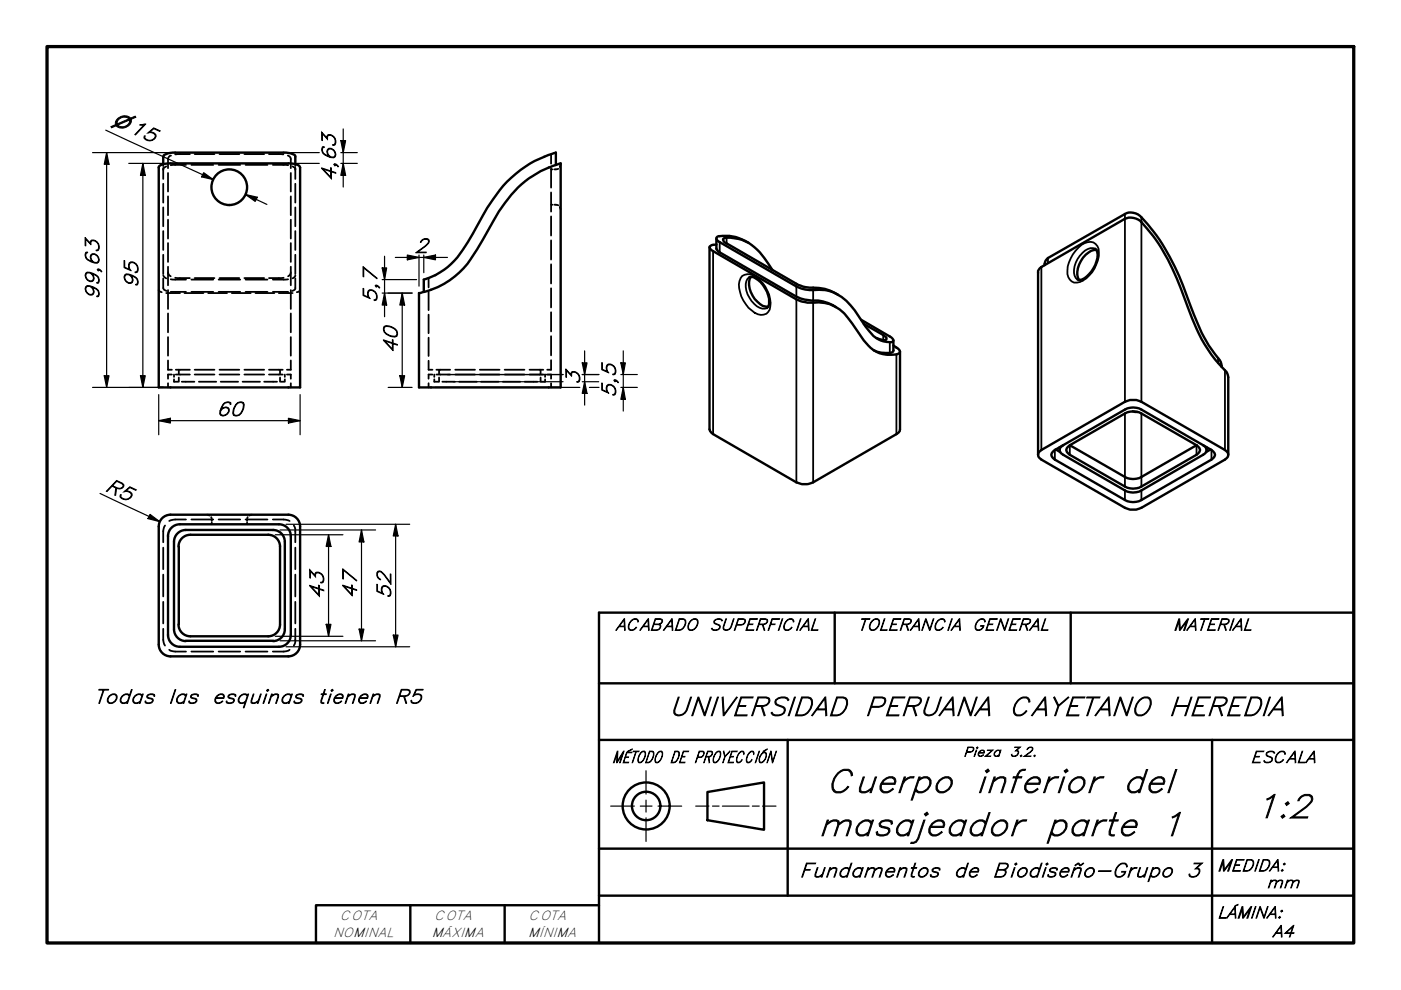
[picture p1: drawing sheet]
<svg xmlns="http://www.w3.org/2000/svg" width="297mm" height="210mm" viewBox="0 0 297 210" stroke-linecap="round" stroke-linejoin="round" font-family="sans-serif">
<!-- layer: Oculto (ISO) -->
<g fill="none" stroke="#000" stroke-width=".38">
<path d="M34.6 34.8v.4M34.6 35.6v2.3M34.6 39v4M35.2 35.3l-.4 .2-.2 .5M35.6 36.7v3.9M36.3 33l-.5 .2-.2 .5v2M39.4 35h-3.2M40.3 32.7h-3.2M40.6 35h4.6M41.3 32.7h4.2M46.4 35h4.5M46.5 32.7h4.2"/>
<path d="M51.8 32.7h4.2M52.1 35h4.6M57 32.7h3.1M57.8 35h3.3M61 33l.5 .2 .2 .5v2M61.7 36.7v3.9M62 35.3a.65 .65 0 0 1 .6 .7M62.6 34.8v.4M62.6 35.6v2.3M62.6 39v4M116.8 32.7v2M116.8 35.7v4.1"/>
<path d="M116.8 35.9h.4M118.4 35.8l-.9 .1M118.9 34.9l-.2 .5M34.6 58.3l.2 .4 .4 .3M34.6 59v2.1l.2 .3 .5 .3M34.6 44v4M34.6 49v4M34.6 54v4.1M35.6 57.8l.2 .5 .4 .3M35.6 41.6v4M35.6 46.6v4M35.6 51.5v4"/>
<path d="M35.6 56.6v3.9M36.2 59.2l3.2 .1M37.1 58.9l3.2 .1M40.6 59.3h4.6M41.3 59h4.2M46.4 59.3h4.5M46.5 59h4.2M51.8 59h4.2M52.1 59.3h4.6M60.1 58.9l-3.1 .1M61.1 59.2l-3.3 .1M61.7 57.8l-.2 .5-.4 .3"/>
<path d="M61.7 41.6v4M61.7 46.6v4M61.7 51.5v4M61.7 56.6v3.9M62.6 58.3l-.1 .4-.5 .3M62.6 59v2.1a.64 .64 0 0 1-.6 .6M62.6 44v4M62.6 49v4M62.6 54v4.1M90.9 59v1.9M116.8 40.8v4.1M116.8 45.9v4"/>
<path d="M116.8 51v4M116.8 56v4.1M116.8 43.4h.4M117.5 43.4l.9 .1M118.7 43.9l.2 .5M33.7 61.4v.2l.6 .3M35.2 62.1h3M35.6 76.4v2h.8M35.6 61.5v4M35.6 66.5v4M35.6 71.5v3.9M36.2 61.9h3.2"/>
<path d="M36.4 79.4h-.8v.9M36.9 79.4v.5M37.3 79.4h3M37.3 78.4h3M37.9 78.4v.8M39.1 62.1h4M40.6 61.9h4.6M41.3 79.4h4.2M41.3 78.4h4.2M44.1 62.1h4M46.4 61.9h4.5M46.5 79.4h4.2"/>
<path d="M46.5 78.4h4.2M49.1 62.1h4M51.8 79.4h4.2M51.8 78.4h4.2M52.1 61.9h4.6M54.2 62.1h4M57 79.4h2.9M57 78.4h2.9M57.8 61.9h3.3M59.1 62.1h2.9M59.4 78.4v.8M60.4 79.4v.5"/>
<path d="M60.8 79.4h.9v.9M61.7 76.4v2h-.9M61.7 61.5v4M61.7 66.5v4M61.7 71.5v3.9M63.6 61.4l-.2 .4-.5 .1M90.9 76.5v1.9h.8M90.9 61.9v3.9M90.9 66.7v3.9M90.9 71.6v3.9M91.7 79.4h-.8v.9M92.1 79.4v.5"/>
<path d="M92.5 79.4h2.9M92.5 78.4h2.9M93.1 78.4v.8M96.5 79.4h4.2M96.5 78.4h4.2M101.7 79.4h4.2M101.7 78.4h4.2M107 79.4h4.2M107 78.4h4.2M112.3 79.4h2.9M112.3 78.4h2.9M114.6 78.4v.8"/>
<path d="M115.6 79.4v.5M116 79.4h.8v.9M116.8 76.4v2h-.8M116.8 61.1v4.1M116.8 66.2v4.1M116.8 71.3v4M35.6 81.3v.8M36.9 80.4v.5h.8M37.9 80v.9M38.5 80.9h2.7M42.2 80.9h3.6M46.8 80.9h3.7"/>
<path d="M51.4 80.9h3.7M56 80.9h2.7M59.4 80v.9M60.4 80.4v.5h-.8M61.7 81.3v.8M90.9 81.3v.8M92.1 80.4v.5h.9M93.1 80v.9M93.8 80.9h2.7M97.3 80.9h3.8M102 80.9h3.7M106.6 80.9h3.7"/>
<path d="M111.3 80.9h2.6M114.6 80v.9M115.6 80.4v.5h-.9M116.8 81.3v.8M34.6 116.1v4.6M35 111.4l-.4 1.2v2.4M39.4 110.1h-2.3l-1.2 .4M40.6 110.1h4.6M43.9 109.1l.5 .2M44.8 109.6l.1 .9M44.9 110.8v.4M46.4 110.1h4.5"/>
<path d="M52.1 110.1h4.6M52.4 110.8v.4M52.5 109.6l-.1 .9M53.4 109.1l-.5 .2M57.8 110.1h2.3l1.3 .4M62.3 111.4l.3 .8v2.8M62.6 116.1v4.6M34.6 133.3v2.4l.4 1.2M34.6 121.8v4.7M34.6 127.6v4.6M35.9 137.8l.2 .2 1 .1h2.3M40.6 138.1h4.6"/>
<path d="M46.4 138.1h4.5M52.1 138.1h4.6M61.4 137.8l-.2 .2-1.1 .1h-2.3M62.6 133.3v2.8l-.3 .8M62.6 121.8v4.7M62.6 127.6v4.6"/>
</g>
<!-- layer: Visible (ISO) -->
<g fill="none" stroke="#000" stroke-width=".51">
<path d="M33.7 35.3l.7-.4 1.2-.3h26.1l1.2 .3 .7 .4v46.8h-29.9zM34.6 34.8v-1.6a1.92 1.92 0 0 1 2-.8h24l1.3 .2a.64 .64 0 0 1 .7 .6v1.6M109.8 39.8a22.6 22.6 0 0 1 9-5.2l.1 47.5h-30.1v-20a17.3 17.3 0 0 0 11-7.2l2.6-4.1a42.8 42.8 0 0 1 7.4-11zM117.9 35v-2.6a24 24 0 0 0-12 8 93.9 93.9 0 0 0-6.7 10.9 16.2 16.2 0 0 1-7.3 7.2l-2 .8v2.6M150.4 52.4v38.6l.2 .4 .6 .6 17.6 10.3a4.3 4.3 0 0 0 3.6 0l17.7-10.3 .7-.6v-16.9M151.9 50.5v2.4l.4 .4 16.5 9.6a9 9 0 0 0 4.7 .8 8.6 8.6 0 0 1 3.7 1.4M151.9 51.9a1.28 1.28 0 0 0-1.5 .5l.2 .4 .6 .4 17.6 10.3a8.7 8.7 0 0 0 4.8 .6 7.9 7.9 0 0 1 6.2 3.4l.9 1.1a22.8 22.8 0 0 0 3.9 5.2 6.2 6.2 0 0 0 6 1.1 .77 .77 0 0 0-.5-1.2l-.7-.4M158.7 51.5a8.7 8.7 0 0 0-6.6-1.3l-.1 .1a.71 .71 0 0 0 .6 1l16.2 9.4a8 8 0 0 0 4.9 .7 8.2 8.2 0 0 1 6.6 3.3l.9 1.1a23.6 23.6 0 0 0 4.5 5.8 4.8 4.8 0 0 0 3.5 .9l.2-.1a.83 .83 0 0 0-.7-1.1l-6.1-3.5M158.9 58.8a1.81 1.81 0 0 1 1.9 .6 5.8 5.8 0 0 1 2.1 5.5l-.3 .4M159.2 58.7a4.8 4.8 0 0 0 2 5.8l.5 .4 1.2 .2M163.8 57.2l-.9-1.2a10.9 10.9 0 0 0-6.4-5.4l-.8-.1a2.85 2.85 0 0 0-2.3 .1l-.1 .2a1.03 1.03 0 0 0 .8 .8l14.7 8.6a6.4 6.4 0 0 0 3.6 .8 8.9 8.9 0 0 1 5.3 1.5M221.5 56.2l.2-.9 .5-.6 16.3-9.3a2.95 2.95 0 0 1 3.5 .7 42.4 42.4 0 0 1 8.8 14.5l1.5 4.1a34.5 34.5 0 0 0 6 11.2 2.46 2.46 0 0 1 .7 1.9"/>
<path d="M232.2 52.7a2.38 2.38 0 0 1 .3 2.7 5.7 5.7 0 0 1-3.5 3.9h-.5M232.5 53a4.3 4.3 0 0 0-3.7 3.1 3.6 3.6 0 0 0 0 3.2M183.1 68.7l4.2 2.3a.81 .81 0 0 1 .6 1 1.44 1.44 0 0 1-1.4-.1l-.7-.2M189.4 72.2v2.1a.7 .7 0 0 1-.7 .5 6.4 6.4 0 0 1-3.5-.5M220.1 96.4v-38.6a1.4 1.4 0 0 1 .7-1.2l17.7-10.2a3.2 3.2 0 0 1 3.5 .7 39.6 39.6 0 0 1 8.3 14l1.6 4.2a32.6 32.6 0 0 0 8.1 13.5l.4 1.2v16.4M220.4 95.7l18.1-10.5a4.2 4.2 0 0 1 3.5 0l17.7 10.2a1.09 1.09 0 0 1 .7 1 1.09 1.09 0 0 1-.7 1l-17.7 10.3a4.2 4.2 0 0 1-3.5 0l-17.7-10.3a1.03 1.03 0 0 1-.4-1.7zM223.3 95.7l15.2-8.9a3.7 3.7 0 0 1 3.5 0l14.9 8.6a1.06 1.06 0 0 1 .7 1 1.06 1.06 0 0 1-.7 1l-14.9 8.6a3.7 3.7 0 0 1-3.5 0l-14.9-8.6a1.03 1.03 0 0 1-.3-1.7zM223.8 95.3l1 .6M224.7 94.8v.6M225.4 94.4a1.06 1.06 0 0 0-.7 1 1.06 1.06 0 0 0 .7 1l13.1 7.6a3.7 3.7 0 0 0 3.5 0l13.1-7.6a1.06 1.06 0 0 0 .7-1 1.06 1.06 0 0 0-.7-1M226.8 94.4a1.06 1.06 0 0 0-.7 1 1.06 1.06 0 0 0 .7 1l11.7 6.8a3.7 3.7 0 0 0 3.5 0l11.7-6.8a1.06 1.06 0 0 0 .7-1 1.06 1.06 0 0 0-.7-1M226.8 94.4l11.7-6.7a3.7 3.7 0 0 1 3.5 0l11.7 6.7-11.7 6.7a3.7 3.7 0 0 1-3.5 0z"/>
<path d="M240.2 87.2l1 .1M255.8 94.8v.6M256.7 95.3l-1 .6M33.7 111.7v25a2.51 2.51 0 0 0 2.5 2.5h25M36.9 114.9v18.5M37.9 115.9v16.5M38.1 111.2a2.51 2.51 0 0 0-2.5 2.4v21a2.51 2.51 0 0 0 2.5 2.5M38.2 111.2h20.9M40.4 113.4a2.51 2.51 0 0 0-2.6 2.5M40.4 113.4h16.5a2.51 2.51 0 0 1 2.5 2.5v16.5M57.9 112.4a2.51 2.51 0 0 1 2.5 2.5M57.9 112.4h-18.5a2.51 2.51 0 0 0-2.5 2.5"/>
<path d="M59.2 111.2a2.51 2.51 0 0 1 2.5 2.4v21a2.51 2.51 0 0 1-2.6 2.5M60.4 114.9v18.5M61.1 109.1a2.51 2.51 0 0 1 2.5 2.5M61.2 109.1h-25a2.51 2.51 0 0 0-2.5 2.5M63.6 111.7v25a2.51 2.51 0 0 1-2.5 2.5M36.9 133.4a2.51 2.51 0 0 0 2.5 2.5M37.8 132.4a2.51 2.51 0 0 0 2.6 2.5M38.2 137.1h20.9M39.4 135.9h18.5M59.4 132.4a2.51 2.51 0 0 1-2.5 2.5h-16.5M60.4 133.4a2.51 2.51 0 0 1-2.5 2.5"/>
<circle cx="48.6" cy="39.7" r="3.8"/>
</g>
<!-- layer: Visible fina (ISO) -->
<g fill="none" stroke="#000" stroke-width=".38">
<path d="M151.2 53.2v38.8M152.6 51.3v2.2M154.1 50.4v1.2M157.4 58.5a2.73 2.73 0 0 1 3.6 .8 6.5 6.5 0 0 1 2.2 6.3 2.07 2.07 0 0 1-3.2 .7 7.1 7.1 0 0 1-3.2-6.7zM158.9 58.8a2.93 2.93 0 0 0-.4 3.6 5.2 5.2 0 0 0 3.1 3l1-.1M220.8 56.6v38.8M222.2 54.7v1.1M228.7 52.5a2.7 2.7 0 0 1 3.6-.8 2.67 2.67 0 0 1 .7 2.6 6.6 6.6 0 0 1-4.7 5.6 2.05 2.05 0 0 1-2-2.5 7.6 7.6 0 0 1 2.4-4.9zM232.2 52.7a2.94 2.94 0 0 0-3.3 1.6 4.5 4.5 0 0 0-.8 4.7l.4 .3M238.5 45.4v39.8M242 46.1v39.1M168.8 60.7v2.2"/>
<path d="M168.8 63.5v38.8M172.4 61.5v2.2M172.4 64.2v38.1M187.3 71v1.1M188.7 72.6v2.2M190.1 75.2v16.8M258.3 75.9v1.1M259.7 78.5v16.9M223.6 95.4v2M226.8 94.4v2M238.5 87.7v15.5M242 87.7v15.5"/>
<path d="M253.7 94.4v2M256.9 95.4v2M238.5 104v2M242 104v2"/>
</g>
<!-- layer: Borde (ISO) -->
<path d="M10 9.9h277v190h-277z" fill="none" stroke="#000" stroke-width=".7"/>
<g fill="none" stroke="#000" stroke-width=".51">
<path d="M177 129.9v15M227 129.9v15M287 129.9h-160v70M127 156.9h160M127 144.9h160M167 156.9v33M257 156.9v43M127 179.9h160M150 167.9l12-2v10l-12-2zM87 191.9v8M107 191.9v8M127 191.9h-60v8"/>
<path d="M127 189.9h160"/>
<circle cx="137" cy="170.9" r="5"/>
<circle cx="137" cy="170.9" r="3"/>
</g>
<path d="M129.5 170.9h5M135.8 170.9h2.4M137 163.4v5M137 169.6v2.6M137 173.4v5M139.5 170.9h5M147.5 170.9h2.8M151.1 170.9h1.4M153.2 170.9h5.6M159.5 170.9h1.5M161.7 170.9h2.8" fill="none" stroke="#000" stroke-width=".25"/>
<!-- layer: Cota (ISO) -->
<g fill="none" stroke="#000" stroke-width=".25">
<path d="M19.6 32.4h16M22.4 27.6l22.8 10.5-2.3-1M22.6 32.4l.5 2.4h-1zM22.6 32.4v49.7M27.3 34.6h7.3M30.3 34.6l.5 2.6h-1zM30.3 34.6v47.5M43.2 36.6l2 1.5-2.5-.6zM61.7 32.4h6M62.6 34.6h5.1M72.3 29.8h1l-.5 2.6zM72.3 34.6h3.5"/>
<path d="M72.3 32.4h3.5M72.8 34.6l.5 2.6h-1zM72.8 27.3v12.4M52.1 41.2l2.4 .6-.4 .9zM52.1 41.2l4.5 2.1M81 56.8h1l-.5 2.5zM81 59.3h7.3M81.5 54.3v12.9M83.8 54.6h11.1M86.4 54.1l2.4 .5-2.4 .5zM88.8 54.1v6.6M89.9 54.6l2.4-.5v1z"/>
<path d="M89.9 54.1v3.7M22.1 79.7h1l-.5 2.4zM29.8 79.7h1l-.5 2.4zM81 62.1h6.4M81.5 62.1l.5 2.6h-1zM84.8 79.7h1l-.5 2.4zM85.3 62.1l.5 2.6h-1zM85.3 62.1v20M94.9 79.4h24.5M123.4 76.9h1.1l-.5 2.5zM123.4 79.4h3.6M124 74.4v11.5"/>
<path d="M131.6 76.9h1l-.5 2.5zM131.6 79.4h3.5M132.1 74.4v12.8M19.6 82.1h15M33.7 89.2l2.4-.5v1zM33.7 89.2h29.9M33.7 83.7v8.5M61.2 88.7l2.4 .5-2.4 .5zM63.6 83.7v8.5M82.3 82.1h5.1M92.3 82.1h30.6M96.1 80.9h23.3"/>
<path d="M123.4 80.9h3.5M124 80.9l.5 2.5h-1.1zM125 82.1h2M131.6 82.1h3.5M132.1 82.1l.5 2.6h-1zM21.2 104.6l12.6 6M31.8 109.1l2 1.5-2.4-.6zM58.4 113.4h14.3M59.4 112.4h20.2M60.6 111.2h26.3M69.7 113.4l.5 2.5h-1zM69.7 113.4v21.5"/>
<path d="M76.6 112.4l.6 2.5h-1.1zM76.6 112.4v23.5M83.9 111.2l.5 2.4h-1zM83.9 111.2v25.9M58.4 134.9h14.3M59.4 135.9h20.2M60.6 137.1h26.3M69.2 132.4h1l-.5 2.5zM76.1 133.4h1.1l-.6 2.5zM83.4 134.7h1l-.5 2.4z"/>
</g>
<g fill="#000">
<path d="M22.6 32.4l.5 2.4h-1z" fill-rule="evenodd"/>
<path d="M30.3 34.6l.5 2.6h-1z" fill-rule="evenodd"/>
<path d="M43.2 36.6l2 1.5-2.5-.6z" fill-rule="evenodd"/>
<path d="M72.3 29.8h1l-.5 2.6z" fill-rule="evenodd"/>
<path d="M72.8 34.6l.5 2.6h-1z" fill-rule="evenodd"/>
<path d="M52.1 41.2l2.4 .6-.4 .9z" fill-rule="evenodd"/>
<path d="M81 56.8h1l-.5 2.5z" fill-rule="evenodd"/>
<path d="M86.4 54.1l2.4 .5-2.4 .5z" fill-rule="evenodd"/>
<path d="M89.9 54.6l2.4-.5v1z" fill-rule="evenodd"/>
<path d="M22.1 79.7h1l-.5 2.4z" fill-rule="evenodd"/>
<path d="M29.8 79.7h1l-.5 2.4z" fill-rule="evenodd"/>
<path d="M81.5 62.1l.5 2.6h-1z" fill-rule="evenodd"/>
<path d="M84.8 79.7h1l-.5 2.4z" fill-rule="evenodd"/>
<path d="M85.3 62.1l.5 2.6h-1z" fill-rule="evenodd"/>
<path d="M123.4 76.9h1.1l-.5 2.5z" fill-rule="evenodd"/>
<path d="M131.6 76.9h1l-.5 2.5z" fill-rule="evenodd"/>
<path d="M33.7 89.2l2.4-.5v1z" fill-rule="evenodd"/>
<path d="M61.2 88.7l2.4 .5-2.4 .5z" fill-rule="evenodd"/>
<path d="M124 80.9l.5 2.5h-1.1z" fill-rule="evenodd"/>
<path d="M132.1 82.1l.5 2.6h-1z" fill-rule="evenodd"/>
<path d="M31.8 109.1l2 1.5-2.4-.6z" fill-rule="evenodd"/>
<path d="M69.7 113.4l.5 2.5h-1z" fill-rule="evenodd"/>
<path d="M76.6 112.4l.6 2.5h-1.1z" fill-rule="evenodd"/>
<path d="M83.9 111.2l.5 2.4h-1z" fill-rule="evenodd"/>
<path d="M69.2 132.4h1l-.5 2.5z" fill-rule="evenodd"/>
<path d="M76.1 133.4h1.1l-.6 2.5z" fill-rule="evenodd"/>
<path d="M83.4 134.7h1l-.5 2.4z" fill-rule="evenodd"/>
</g>
<g font-size="7">
<text x="175.1" y="168.1">Cuerpo</text>
<text x="206.8" y="168.1">inferior del</text>
<text x="265.9" y="173.4">1:2</text>
<text x="173.4" y="177.2">masajeador</text>
<text x="221.7" y="177.2">parte 1</text>
</g>
<text font-size="5.6" x="141.8" y="151.7">UNIVERSIDAD PERUANA CAYETANO HEREDIA</text>
<g font-size="4.2">
<text x="71.2" y="38.5" transform="rotate(-90 71.2 38.5)">4,63</text>
<text x="87.9" y="53.6">2</text>
<text x="21" y="63.7" transform="rotate(-90 21 63.7)">99,63</text>
<text x="29.3" y="61.2" transform="rotate(-90 29.3 61.2)">95</text>
<text x="79.9" y="64.3" transform="rotate(-90 79.9 64.3)">5,7</text>
<text x="84.3" y="75" transform="rotate(-90 84.3 75)">40</text>
<text x="122.9" y="81.6" transform="rotate(-90 122.9 81.6)">3</text>
<text x="45.8" y="88.2">60</text>
<text x="130.6" y="84.4" transform="rotate(-90 130.6 84.4)">5,5</text>
<text x="22.1" y="103.9" transform="rotate(25 22.1 103.9)">R5</text>
<text x="68.6" y="127" transform="rotate(-90 68.6 127)">43</text>
<text x="75.6" y="127" transform="rotate(-90 75.6 127)">47</text>
<text x="82.9" y="127" transform="rotate(-90 82.9 127)">52</text>
<text x="19.9" y="149.1">Todas</text>
<text x="35.6" y="149.1">las</text>
<text x="44.9" y="149.1">esquinas</text>
<text x="67.2" y="149.1">tienen R5</text>
<text x="169.5" y="186">Fundamentos</text>
<text x="202.1" y="186">de Biodiseño-Grupo 3</text>
</g>
<text font-size="4.1" x="23.6" y="26.3" transform="rotate(25 23.6 26.3)">⌀15</text>
<g font-size="3.5">
<text x="130.5" y="133.6">ACABADO</text>
<text x="150.3" y="133.6">SUPERFICIAL</text>
<text x="181.8" y="133.6">TOLERANCIA</text>
<text x="206.1" y="133.6">GENERAL</text>
<text x="248.7" y="133.6">MATERIAL</text>
<text x="129.8" y="161.7">MÉTODO DE PROYECCIÓN</text>
<text x="265.1" y="161.7">ESCALA</text>
<text x="258.1" y="184.7">MEDIDA:</text>
<text x="268.5" y="188.2">mm</text>
<text x="258.1" y="194.7">LÁMINA:</text>
<text x="269.7" y="198.7">A4</text>
</g>
<g font-size="2.8">
<text x="204.2" y="160.4">Pieza 3.2.</text>
<text x="72.1" y="195.1">COTA</text>
<text x="92.1" y="195.1">COTA</text>
<text x="112.1" y="195.1">COTA</text>
<text x="70.6" y="198.7">NOMINAL</text>
<text x="91.6" y="198.7">MÁXIMA</text>
<text x="112" y="198.7">MÍNIMA</text>
</g>
</svg>
